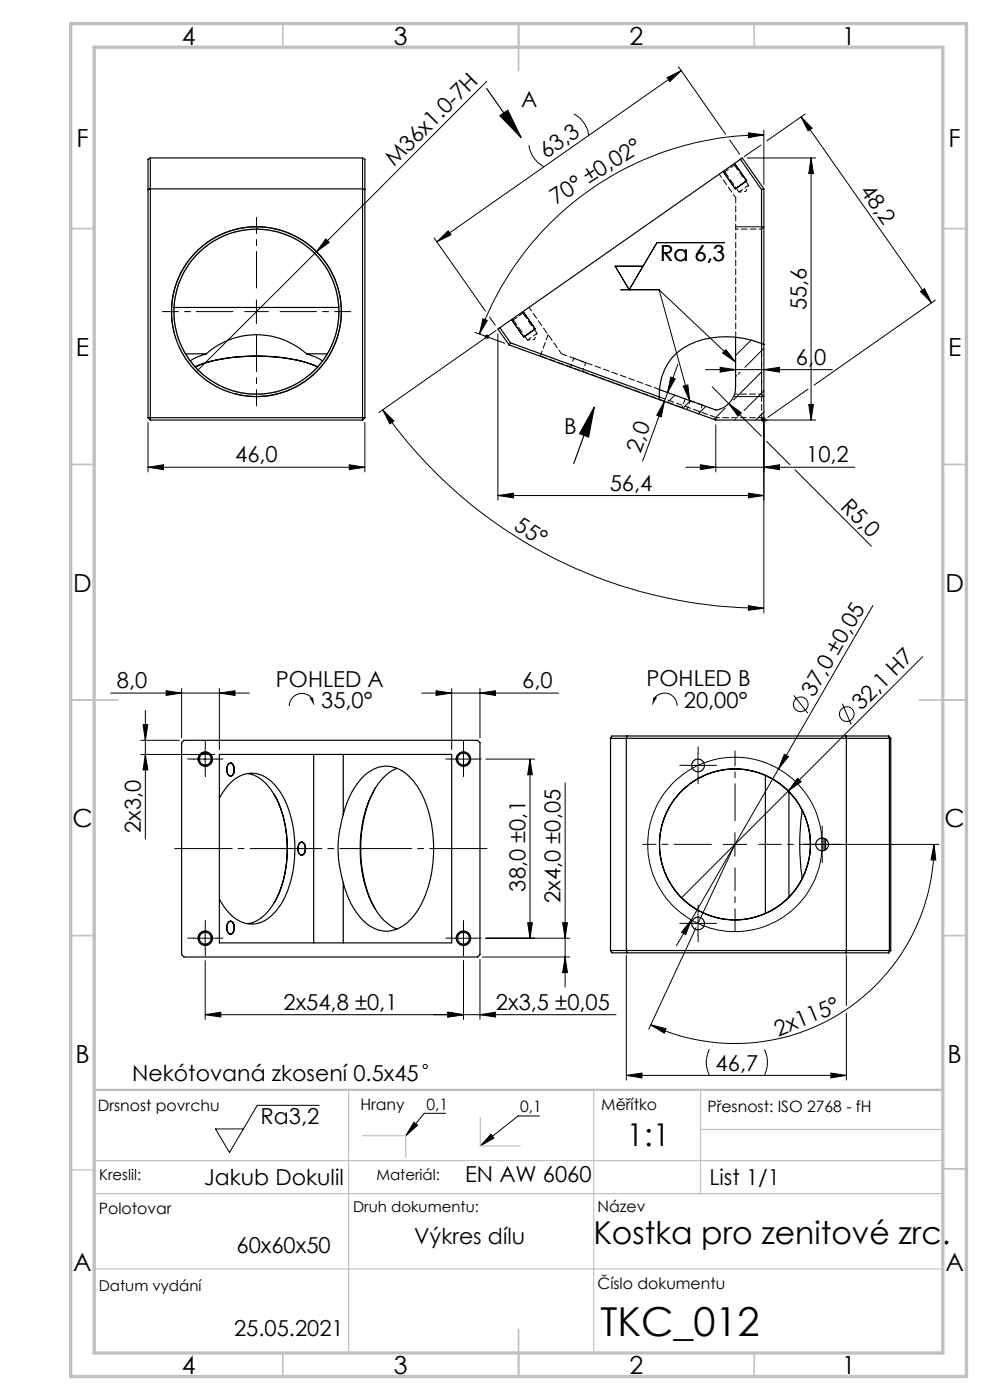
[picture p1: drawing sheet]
<svg xmlns="http://www.w3.org/2000/svg" width="210mm" height="297mm" viewBox="0 0 210 297" stroke-linecap="round" stroke-linejoin="round" font-family="sans-serif">
<g fill="none" stroke="#000" stroke-width=".21">
<path d="M103.3 17.2l-61.6 61.6M141.5 16.5l3-1.5-2.4 2.3zM143.9 14.2l10 14.3M144.5 15l-51.8 36.3M112.2 30.8a6.3 6.3 0 0 0 3.2 4.6M121.7 24.2a6.2 6.2 0 0 1 3.2 4.5M153.4 36.4l2.6 3.7M154.8 29.7l2.1 3M155.8 34.7l2.6 3.6M158.5 33.5h14.5M158.7 28.2l3.3 .4-3.3 .6zM161.4 30.8l-3.5 2.4"/>
<path d="M162 28.6a64.2 64.2 0 0 0-60.3 42.3M162 27.6v11.5M169.9 24.8l2.4 2.4-.9 .6zM169.9 24.8l27.7 39.4M170.8 24.2l-8.1 5.7M172 33.5v55.6M172 33.5l.5 3.3h-.9zM69.1 50.7l.7 .7-2.7 2zM92.1 50.5l10.9 15.5M92.7 51.3l2.4-2.3 .6 .8zM153.7 51.5h-14.4l-5.8 10-3-5h5.9M156 48.1h6"/>
<path d="M37 70.8a18 18 0 0 1 15.8-22.6 18 18 0 0 1 19.5 19.5 18 18 0 0 1-22.6 15.8M51.9 66.1h5M54.4 63.6v5M100.8 70.5l6.2 2.3M102.4 67.6l1 .4-1.7 2.9zM102.8 71.4h1M102.9 71.1l.7 .7M103.3 70.9v1.1M103.6 71.1l-.7 .7M103.9 67.3l1.2 1.7M105.2 70.1l-24.8 17.4M105.6 70.8v35.3"/>
<path d="M108.5 67.8l2.6 3.7M111 66.1l2.5 3.7M131.7 61.5h8.1M139.8 61.5l6.5 23.5M139.8 61.5l16.2 15.3M143.8 77.3l-2.2 6M149.7 78.4h26.9M152.8 77.9l3.2 .5-3.2 .5zM153.3 74.9l.7-.7 2 2.6zM156.2 79.7l-.2 .2M157 78.9l-.4 .5M159.3 72.1l-3.3 3.3"/>
<path d="M161.5 78.9l-5.9 5.9M162 78.4l3.3-.5v1zM162 73.9l-4 4M195.3 61.8l.8-.6 1.5 3zM198.4 63.7l-25.7 18M31.4 99.1l3.3-.5v1zM31.4 99.1h46M31.4 89.6v10.5M74.1 98.6l3.3 .5-3.3 .5zM77.4 89.6v10.5M81.2 86.9l2.3 2.4-.8 .6zM81.2 86.9a98.9 98.9 0 0 0 80.8 42.1"/>
<path d="M140.9 85.2l-.6 3.2-1-.3zM140.9 85.2l-4.6 12.6M141.6 83.3l-.7 1.9M142.3 80l.9 .4-1.6 2.9zM143.2 83.8l-1.6 1.6M144.9 81.9l1-.2 .4 3.3zM145.5 99.1h35.8M146.4 85l-1.5 1.6M148.6 98.6l3.2 .5-3.2 .5zM149.7 86.2l-1.5 1.6M151.1 82.1l3.5 3.5M151.8 90.1v10"/>
<path d="M153.8 86.6l-2.4 2.4M154.6 85.6l2.7 2-.7 .7zM154.6 85.6l6.9 6.9M155.6 84.1h6.4M156.1 88.9l-.3 .2M161.5 89.1h11.5M161.7 88.8l.7 .7M162 99.1l3.3-.5v1zM162 88.6v41.4M162 82.9l-4.2 4.2M162 87.4l-1.7 1.7M162.4 88.8l-.7 .7"/>
<path d="M162.6 93.6l5 5M168.6 99.7l16.3 16.2M171.4 82.5l-8.5 6M171.6 85.8h.9l-.5 3.3zM105.6 105.1l3.3-.5v1zM105.6 105.1h56.4M158.7 104.6l3.3 .5-3.3 .5zM158.8 128.5l3.2 .5-3.2 .5zM185.2 128.4l-20.1 34.7M195.7 139.3l-51.1 51.2M23.5 147h29.4M29.8 157.1h8.2"/>
<path d="M30.3 153.7h1.1l-.6 3.4zM30.8 150.7v27.3M35.2 146.5l3.3 .5-3.3 .5zM38.5 146v10.5M43.5 158.5v5M46.5 147l3.3-.5v1zM46.5 146v13M66.4 148.4a2.67 2.67 0 0 0-3-1.2 2.67 2.67 0 0 0-2 2.6M89.5 147h29M92.5 146.5l3.3 .5-3.3 .5zM95.8 146v13M98.3 158.5v5"/>
<path d="M101.8 147l3.3-.5v1zM101.8 146v10.5M138.6 148.4a2.69 2.69 0 0 1 3.1-1.3 2.69 2.69 0 0 1 2 2.6M148.1 159.9v5M168.4 147.5l2.9 3.8M178.7 149.3l1.9 4.4M29.8 160.1h15.7M30.8 160.1l.6 3.2h-1.1zM41 161h5M42.1 161.4a1.5 1.5 0 0 1 1.3-1.9 1.5 1.5 0 0 1 1.6 1.7 1.5 1.5 0 0 1-1.9 1.3M95.8 161h5M96.9 161.4a1.5 1.5 0 0 1 1.3-1.9 1.5 1.5 0 0 1 1.6 1.7 1.5 1.5 0 0 1-1.9 1.3"/>
<path d="M103 161h10.4M112.4 161l.5 3.4h-1zM112.4 161v38M119.9 166.1v43.3M145.6 162.4h5M153.4 179.1h5M155.9 176.6v5M155.9 179.1l-7.8 16.8M165.1 163.1l-18.5 32.1M166.4 160l.9 .5-2.2 2.6zM169.2 165.1l.7 .7-2.7 2zM171.9 179.1h27.2"/>
<path d="M174.4 176.6v5M198.1 179.1l.4 3.4-1-.1zM198.1 179.1a42.2 42.2 0 0 1-60.1 38.3M41 199h5M42.1 199.4a1.5 1.5 0 0 1 1.3-1.9 1.5 1.5 0 0 1 1.6 1.7 1.5 1.5 0 0 1-1.9 1.3M43.5 196.5v5M95.8 199h5M96.9 199.4a1.5 1.5 0 0 1 1.3-1.9 1.5 1.5 0 0 1 1.6 1.7 1.5 1.5 0 0 1-1.9 1.3M98.3 196.5v5M103 199h17.9M111.9 195.8h1l-.5 3.2zM119.3 195.8h1.1l-.5 3.2z"/>
<path d="M145.6 195.9h5M146.6 195.2l-3.1 5.5M146.6 195.2l-1.1 3.1-.9-.5zM147.6 196.8l-10 21.5M148.1 193.4v5M43.5 215.3l3.3-.6v1.1zM43.5 203.8v12.4M43.5 215.3h87.2M95 214.7l3.3 .6-3.3 .5zM98.3 203.8v12.4M101.8 215.3l3.3-.6v1.1zM101.8 203.5v12.7"/>
<path d="M102.3 203h18.6M119.9 203l.5 3.3h-1.1zM132.9 202.6v26.5M138 217.4l3.3 .8-.4 1zM179.5 202.6v10.8M179.5 214.9v14.2M67.7 234.5h-13.1l-5.9 10-3-5h5.9M87.8 238.1l.8 .6-2.5 2.2zM94.5 236.2h-4.5l-3.9 4.7M114.4 236.7h-4.5l-8 6.4M132.9 228.1l3.3-.5v1.1zM132.9 228.1h46.6"/>
<path d="M150.5 222.6a6.1 6.1 0 0 0 0 5.5M162.1 222.6a6.4 6.4 0 0 1 0 5.5M176.2 227.6l3.3 .5-3.3 .6zM104.1 240.6l.7 .8-2.9 1.7z"/>
<circle cx="169.9" cy="149.4" r="1.55"/>
<circle cx="179.6" cy="151.5" r="1.56"/>
<circle cx="155.9" cy="179.1" r="18.5"/>
<circle cx="90.2" cy="226.3" r=".45"/>
</g>
<g fill="#000">
<path d="M69.1 50.7l.7 .7-2.7 2zM154.6 85.6l2.7 2-.7 .7zM65.7 148h.7l.3 1.8zM138.6 147.9h.8l-1.1 1.8zM169.2 165.1l.7 .7-2.7 2z"/>
<path d="M106 24.5l1.7-1.1 2.8 5.8zM126 86.4l-1.2 6.3-1.9-.7z"/>
<path d="M158.7 28.2l3.3 .4-3.3 .6zM102.4 67.6l1 .4-1.7 2.9z"/>
<path d="M92.7 51.3l2.4-2.3 .6 .8zM141.5 16.5l3-1.5-2.4 2.3z"/>
<path d="M152.8 77.9l3.2 .5-3.2 .5zM162 78.4l3.3-.5v1z"/>
<path d="M195.3 61.8l.8-.6 1.5 3zM169.9 24.8l2.4 2.4-.9 .6z"/>
<path d="M81.2 86.9l2.3 2.4-.8 .6zM158.8 128.5l3.2 .5-3.2 .5z"/>
<path d="M142.3 80l.9 .4-1.6 2.9zM140.9 85.2l-.6 3.2-1-.3z"/>
<path d="M144.9 81.9l1-.2 .4 3.3zM153.3 74.9l.7-.7 2 2.6z"/>
<path d="M171.6 85.8h.9l-.5 3.3zM172 33.5l.5 3.3h-.9z"/>
<path d="M158.7 104.6l3.3 .5-3.3 .5zM105.6 105.1l3.3-.5v1zM162 99.1l3.3-.5v1zM148.6 98.6l3.2 .5-3.2 .5zM74.1 98.6l3.3 .5-3.3 .5zM31.4 99.1l3.3-.5v1z"/>
<path d="M46.5 147l3.3-.5v1zM35.2 146.5l3.3 .5-3.3 .5z"/>
<path d="M92.5 146.5l3.3 .5-3.3 .5zM101.8 147l3.3-.5v1zM95 214.7l3.3 .6-3.3 .5zM101.8 215.3l3.3-.6v1.1z"/>
<path d="M30.8 160.1l.6 3.2h-1.1zM30.3 153.7h1.1l-.6 3.4z"/>
<path d="M119.3 195.8h1.1l-.5 3.2zM119.9 203l.5 3.3h-1.1zM112.4 161l.5 3.4h-1zM111.9 195.8h1l-.5 3.2z"/>
<path d="M146.6 195.2l-2 2.6 .9 .5zM166.4 160l-1.3 3.1 2.2-2.6z"/>
<path d="M95 214.7l3.3 .6-3.3 .5zM43.5 215.3l3.3-.6v1.1z"/>
<path d="M138 217.4l3.3 .8-.4 1zM198.1 179.1l.4 3.4-1-.1z"/>
<path d="M132.9 228.1l3.3-.5v1.1zM176.2 227.6l3.3 .5-3.3 .6z"/>
<path d="M104.1 240.6l.7 .8-2.9 1.7zM87.8 238.1l.8 .6-2.5 2.2z"/>
</g>
<g fill="none" stroke="#000" stroke-width=".25">
<path d="M103.2 18.8l7.3 10.4M31.9 33.5v55.6M31.9 33.5h45M31.9 33.5l-.5 .3v54.8M76.9 33.5v55.6M76.9 33.5l.5 .3v54.8M106 24.5l1.7-1.1 2.8 5.8zM157.1 33.8l4.4 6.4M157.1 33.8l-51.1 35.7M157.1 33.8l.3-.3 4.6 6.6M158.4 38.3l-2.4 1.8M31.4 40.2l.5-.1h45l.5 .1"/>
<path d="M161.5 40.2v32.7M162 40.1v48.5l-.5 .5h-9.7l-43.8-15.9M162 40.1l-.5 .1M36.9 65.2h35M39.3 75.1h4.4M41.4 77.8a36.3 36.3 0 0 1 17.9-2 27 27 0 0 1 8.1 2 37.7 37.7 0 0 0-19.8-1.7 22 22 0 0 0-6.2 1.7zM43.7 75.1l-2 .7-1.4 .7M43.7 75.1a16 16 0 0 1 21.4 0M65.1 75.1l2 .7 1.3 .7M65.1 75.1h4.3M106 69.5l2.3 3.2M106 69.5l-.4 .3 2.4 3.4"/>
<path d="M108.3 72.7l-.3 .5M108.3 72.7l31.5 11.5M113.5 69.8l-2.4 1.7M156 71.5v10.6a4.9 4.9 0 0 1-4.1 4.9l-12-4.3M161.5 72.9a18.9 18.9 0 0 0-16.7 1 11.6 11.6 0 0 0-5 10.3M161.5 72.9l.5 .2M31.4 88.6h46M31.4 88.6l.5 .5M31.9 89.1h45M77.4 88.6l-.5 .5M126 86.4l-1.2 6.3-1.9-.7zM126 86.4l-4.3 11.9"/>
<path d="M139.8 84.2v.6M38.5 157.5l.5-.4h62.3l.5 .4v45l-.5 .5h-62.3l-.5-.5zM129.5 156.6h59.4M129.5 156.6v45M133 156.1l-.1 .5v45l.1 .5M179.5 156.1v46M188.5 156.1h-58.7l-.3 .5M188.5 156.1l.2 .5v45l-.2 .5M188.5 156.1l.4 .5M188.9 156.6v45M46.5 169.4a9.6 9.6 0 0 1 5.5-5.2 6.3 6.3 0 0 1 6.6 2.6 21.5 21.5 0 0 1 3.9 13.7 21.1 21.1 0 0 1-3.9 12.7 6.1 6.1 0 0 1-8.3 1.9 10.9 10.9 0 0 1-3.8-4.4M46.5 160.1h49.3v39.9h-49.3z"/>
<path d="M48.5 162a.76 .76 0 0 1 .9 0 .76 .76 0 0 1 .3 .8 1.43 1.43 0 0 1-.8 1.9 1.79 1.79 0 0 1-.4-2.7zM48.9 161.9a1.62 1.62 0 0 1 .6 2.3l-.6 .5M52.6 164.1a8.6 8.6 0 0 1 5.9 5 24.9 24.9 0 0 1-.5 22.6 8.2 8.2 0 0 1-5.4 4.3M58.2 168.6a25.2 25.2 0 0 1 0 22.9v-.1M63.5 179a.63 .63 0 0 1 .7-.3 .63 .63 0 0 1 .5 .6 1.49 1.49 0 0 1-.7 2.1 1.64 1.64 0 0 1-.5-2.4zM63.6 178.8a.8 .8 0 0 1 1.2 .8 1.43 1.43 0 0 1-.8 1.8 1.69 1.69 0 0 1-.5-2.4zM64 178.6a1.69 1.69 0 0 1 .3 2.7l-.3 .1M66.5 160.1v39.9M72.8 172.8a15.5 15.5 0 0 1 5.6-9.1 6.4 6.4 0 0 1 8.7 1.4 21 21 0 0 1 4.8 12.8 24.5 24.5 0 0 1-4.2 16.5 6.8 6.8 0 0 1-8.7 2.3 14 14 0 0 1-5.9-8.5l-.3-.9M72.8 172.8a24 24 0 0 0 0 14.5M72.8 160.1v12.7M79.5 167.4a28.3 28.3 0 0 0 0 25.3"/>
<path d="M84.2 163a11.3 11.3 0 0 0-5.6 6.1 28 28 0 0 0 .6 23 10.3 10.3 0 0 0 5 5M162.3 164.5v29.3M167.4 168v22.3M170.2 171.9a49.4 49.4 0 0 0 0 14.5M174.8 177.9v2.5M175.1 178v2.3M48.5 195.6a.76 .76 0 0 1 .8 0 .76 .76 0 0 1 .4 .8 1.63 1.63 0 0 1-.7 1.8 1.38 1.38 0 0 1-.8-2zM48.9 195.4a1.67 1.67 0 0 1 .1 2.8h-.1M72.8 187.3v12.7M129.5 201.6h59.4M129.5 201.6l.3 .5h58.7M188.9 201.6l-.4 .5"/>
<circle cx="54.4" cy="66.1" r="17.5"/>
<circle cx="54.4" cy="66.1" r="18"/>
<circle cx="43.5" cy="161" r="1.52"/>
<circle cx="43.5" cy="161" r="1.25"/>
<circle cx="98.3" cy="161" r="1.52"/>
<circle cx="98.3" cy="161" r="1.26"/>
<circle cx="148.1" cy="162.4" r="1.35"/>
<circle cx="155.9" cy="179.1" r="16"/>
<circle cx="174.4" cy="179.1" r="1.36"/>
<circle cx="43.5" cy="199.1" r="1.53"/>
<circle cx="43.5" cy="199" r="1.25"/>
<circle cx="98.3" cy="199.1" r="1.53"/>
<circle cx="98.3" cy="199" r="1.26"/>
<circle cx="148.1" cy="195.9" r="1.35"/>
</g>
<circle cx="54.4" cy="66.1" r="17.5" fill="none" stroke="#808080" stroke-width=".25"/>
<path d="M71.6 60.8a18 18 0 0 0-30.1-7.3 18 18 0 0 0 8.1 29.9 18 18 0 0 0 22.3-21.4l-.3-1.2" fill="none" stroke="#808080" stroke-width=".21" stroke-dasharray="15.2 1.3 1.3 1.3" stroke-dashoffset="-1.3" stroke-linecap="butt"/>
<path d="M160.9 179.1h13.5M155.9 184.1v13.5" fill="none" stroke="#000" stroke-width=".21" stroke-dasharray="15.2 1.3 1.3 1.3" stroke-dashoffset="10.4"/>
<path d="M155.9 174.1v-14.8" fill="none" stroke="#000" stroke-width=".21" stroke-dasharray="15.2 1.3 1.3 1.3" stroke-dashoffset="7.4"/>
<path d="M150.9 179.1h-14.6" fill="none" stroke="#000" stroke-width=".21" stroke-dasharray="15.2 1.3 1.3 1.3" stroke-dashoffset="7.3"/>
<g fill="none" stroke="#000" stroke-width=".21" stroke-dasharray="15.2 1.3 1.3 1.3">
<path d="M43.6 158.5v-1.2M98.3 158.5v-1.2M148.1 159.9v-1.4M41.1 161h-1.3M43.6 163.5v1.3M46.1 161h1.2M95.8 161h-1.2M98.3 163.5v1.3M100.8 161h1.3M145.6 162.4h-1.4M148.1 164.9v1.4M150.6 162.4h1.4"/>
<path d="M171.9 179.1h-1.4M174.4 176.6v-1.4M176.9 179.1h1.4M41.1 199h-1.3M43.6 196.5v-1.2M46.1 199h1.2M95.8 199h-1.2M98.3 196.5v-1.2M100.8 199h1.3M145.6 195.9h-1.4M148.1 193.4v-1.4M148.1 198.4v1.4"/>
<path d="M150.6 195.9h1.4M174.4 181.6v1.4M43.6 201.5v1.3M98.3 201.5v1.3"/>
</g>
<path d="M37.1 180h66.2" fill="none" stroke="#000" stroke-width=".21" stroke-dasharray="15.2 1.3 1.3 1.3" stroke-dashoffset="3.1"/>
<path d="M73.9 231.2v55.3M101.9 237.2v5.9h8.4M125.9 231.2v55.3M148.6 231.2v22M148.6 239.6h51.4M15 248.2h5M20 246.2h180M20 253.2h180M76.9 240.9h9.2v4.6M20 269.2h180" fill="none" stroke="#c0c0c0" stroke-width=".25"/>
<g fill="none" stroke="#c0c0c0" stroke-width=".35">
<path d="M60 5v5M110 5v10M160 5v5M15 48.5h5M200 48.5h5M15 98.5h5M200 98.5h5M15 148.5h10M195 148.5h10M15 198.5h5M200 198.5h5M200 248h5"/>
<path d="M60 287v5M110 282v10M160 287v5"/>
</g>
<path d="M200 231.2h-180v55.3" fill="none" stroke="#c0c0c0" stroke-width=".5"/>
<path d="M15 5h190v287h-190zM20 10h180v277h-180z" fill="none" stroke="#c0c0c0" stroke-width=".7"/>
<path d="M49.4 66.1h-15M54.4 61.1v-15M54.4 71.1v15M59.4 66.1h15" fill="none" stroke="#000" stroke-width=".21" stroke-dasharray="15.2 1.3 1.3 1.3" stroke-dashoffset="7.5"/>
<path d="M153.7 36.5l2.1-1.5M156.7 40.7l2.1-1.4M161.5 48.6v35M108.9 67.9l2-1.5M111.9 72.1l2-1.4M112.2 65.2l6.9 9.9" fill="none" stroke="#000" stroke-width=".21" stroke-dasharray="1.3 .6" stroke-dashoffset=".3"/>
<path d="M156.1 41.9l-3.5-5M162.1 48.1l-.6 .5M161.6 72.9v15.7M161.5 83.6l.6 .5" fill="none" stroke="#000" stroke-width=".21" stroke-dasharray="1.3 .6" stroke-dashoffset=".4"/>
<g fill="none" stroke="#000" stroke-width=".21" stroke-dasharray="1.3 .6">
<path d="M153.4 36.4l.3 .1M155.8 35l.1-.4M108.5 67.8l.4 .1M110.9 66.4l.1-.4M114.6 75.5h.1M119.1 75.1l20.8 7.5M121.7 76h.1M124.3 77v-.1M144.7 86.5h.1M146.4 85h.1M149 86v-.1M151.9 89.1v-.5"/>
<path d="M161.6 89.1v-.5M161.6 88.6h.5"/>
</g>
<path d="M116.3 71l-1.7 4.5M156.1 71.5v-29.6" fill="none" stroke="#000" stroke-width=".21" stroke-dasharray="1.3 .6" stroke-dashoffset=".1"/>
<path d="M121.7 76l2.6 1M146.4 85l2.6 1" fill="none" stroke="#000" stroke-width=".21" stroke-dasharray="1.3 .6" stroke-dashoffset=".2"/>
<path d="M153.7 36.5l3 4.2M158.8 39.3l-3-4.3M108.9 67.9l3 4.2M113.9 70.7l-3-4.3M144.7 86.5l-30.1-11M151.9 88.6l-12.1-4.4" fill="none" stroke="#000" stroke-width=".21" stroke-dasharray="1.3 .6" stroke-dashoffset="-.1"/>
<path d="M121.7 76l-.7 1.9M123.6 78.8l.6-1.9M146.4 85l-.6 1.9M148.3 87.8l.7-1.9M155.8 83.6h5.7M161.6 88.6h-9.7" fill="none" stroke="#000" stroke-width=".21" stroke-dasharray="1.3 .6" stroke-dashoffset=".6"/>
<path d="M156.7 40.7l1.5-.1M158.2 40.6l.6-1.3M111.9 72.1l1.4-.1M113.3 72l.6-1.3" fill="none" stroke="#000" stroke-width=".21" stroke-dasharray="1.3 .6" stroke-dashoffset=".7"/>
<path d="M161.5 48.6h-5.4" fill="none" stroke="#000" stroke-width=".21" stroke-dasharray="1.3 .6" stroke-dashoffset=".8"/>
<path d="M144.7 86.5l.7-1.9" fill="none" stroke="#000" stroke-width=".21" stroke-dasharray="1.3 .6" stroke-dashoffset="1"/>
<text font-size="8.5" x="127.4" y="283.4">TKC_012</text>
<g font-size="6.7">
<text x="132.9" y="243">1:1</text>
<text x="125.9" y="264">Kostka pro zenitové zrc.</text>
</g>
<g font-size="5.3">
<text x="38.5" y="9.5">4</text>
<text x="83.5" y="9.5">3</text>
<text x="133.6" y="9.5">2</text>
<text x="178.6" y="9.5">1</text>
<text x="16.2" y="31.2">F</text>
<text x="201.2" y="31.2">F</text>
<text x="16.1" y="75.5">E</text>
<text x="201.1" y="75.5">E</text>
<text x="15.5" y="125.5">D</text>
<text x="200.5" y="125.5">D</text>
<text x="15.4" y="175.5">C</text>
<text x="200.4" y="175.5">C</text>
<text x="16" y="225.5">B</text>
<text x="201" y="225.5">B</text>
<text x="15.5" y="269.7">A</text>
<text x="200.5" y="269.7">A</text>
<text x="38.5" y="291.5">4</text>
<text x="83.5" y="291.5">3</text>
<text x="133.6" y="291.5">2</text>
<text x="178.6" y="291.5">1</text>
</g>
<g font-size="4.7">
<text x="110.6" y="22.6">A</text>
<text x="83.6" y="35.5" transform="rotate(-45 83.6 35.5)">M36x1.0-7H</text>
<text x="115.9" y="33.8" transform="rotate(-35 115.9 33.8)">63,3</text>
<text x="182.3" y="40.6" transform="rotate(55 182.3 40.6)">48,2</text>
<text x="117.9" y="43.6" transform="rotate(-32 117.9 43.6)">70° ±0,02°</text>
<text x="140" y="55.4">Ra 6,3</text>
<text x="171.1" y="65.8" transform="rotate(-90 171.1 65.8)">55,6</text>
<text x="168.8" y="77.4">6,0</text>
<text x="119.7" y="92">B</text>
<text x="49.9" y="98.1">46,0</text>
<text x="135.8" y="96.2" transform="rotate(-70 135.8 96.2)">2,0</text>
<text x="171" y="98.1">10,2</text>
<text x="129.3" y="104.1">56,4</text>
<text x="178.1" y="107.7" transform="rotate(45 178.1 107.7)">R5,0</text>
<text x="108.8" y="112.3" transform="rotate(31 108.8 112.3)">55°</text>
<text x="24.8" y="146">8,0</text>
<text x="58.5" y="145.7">POHLED A</text>
<text x="110.8" y="146">6,0</text>
<text x="137.1" y="145.6">POHLED B</text>
<text x="172.6" y="148" transform="rotate(-60 172.6 148)">37,0 ±0,05</text>
<text x="68.1" y="150.2">35,0°</text>
<text x="145.1" y="150.1">20,00°</text>
<text x="182.7" y="150.9" transform="rotate(-45 182.7 150.9)">32,1 H7</text>
<text x="29.8" y="176.7" transform="rotate(-90 29.8 176.7)">2x3,0</text>
<text x="111.4" y="189.1" transform="rotate(-90 111.4 189.1)">38,0 ±0,1</text>
<text x="118.9" y="191.6" transform="rotate(-90 118.9 191.6)">2x4,0 ±0,05</text>
<text x="60.1" y="214.2">2x54,8 ±0,1</text>
<text x="105.2" y="214.2">2x3,5 ±0,05</text>
<text x="165.1" y="220" transform="rotate(-23 165.1 220)">2x115°</text>
<text x="151.8" y="227.1">46,7</text>
<text x="28" y="229.3">Nekótovaná zkosení 0.5x45</text>
<text x="55.2" y="238.5">Ra3,2</text>
<text x="43.3" y="251.3">Jakub Dokulil</text>
<text x="98.7" y="250.8">EN AW 6060</text>
<text x="150.5" y="251.3">List 1/1</text>
<text x="87.8" y="264">Výkres dílu</text>
<text x="50.2" y="265.8">60x60x50</text>
<text x="49.7" y="283.4">25.05.2021</text>
</g>
<g font-size="3.3">
<text x="20.7" y="235.7">Drsnost povrchu</text>
<text x="76.4" y="235.4">Hrany</text>
<text x="90.5" y="235.4">0,1</text>
<text x="110.4" y="236">0,1</text>
<text x="127.5" y="235.4">Měřítko</text>
<text x="150.1" y="236">Přesnost: ISO 2768 - fH</text>
<text x="21" y="257.5">Polotovar</text>
<text x="126.8" y="257">Název</text>
<text x="126.8" y="273.4">Číslo dokumentu</text>
</g>
<g font-size="3.2">
<text x="21" y="250.3">Kreslil:</text>
<text x="79.8" y="250.3">Materiál:</text>
<text x="74.9" y="257">Druh dokumentu:</text>
<text x="21" y="273.8">Datum vydání</text>
</g>
</svg>
